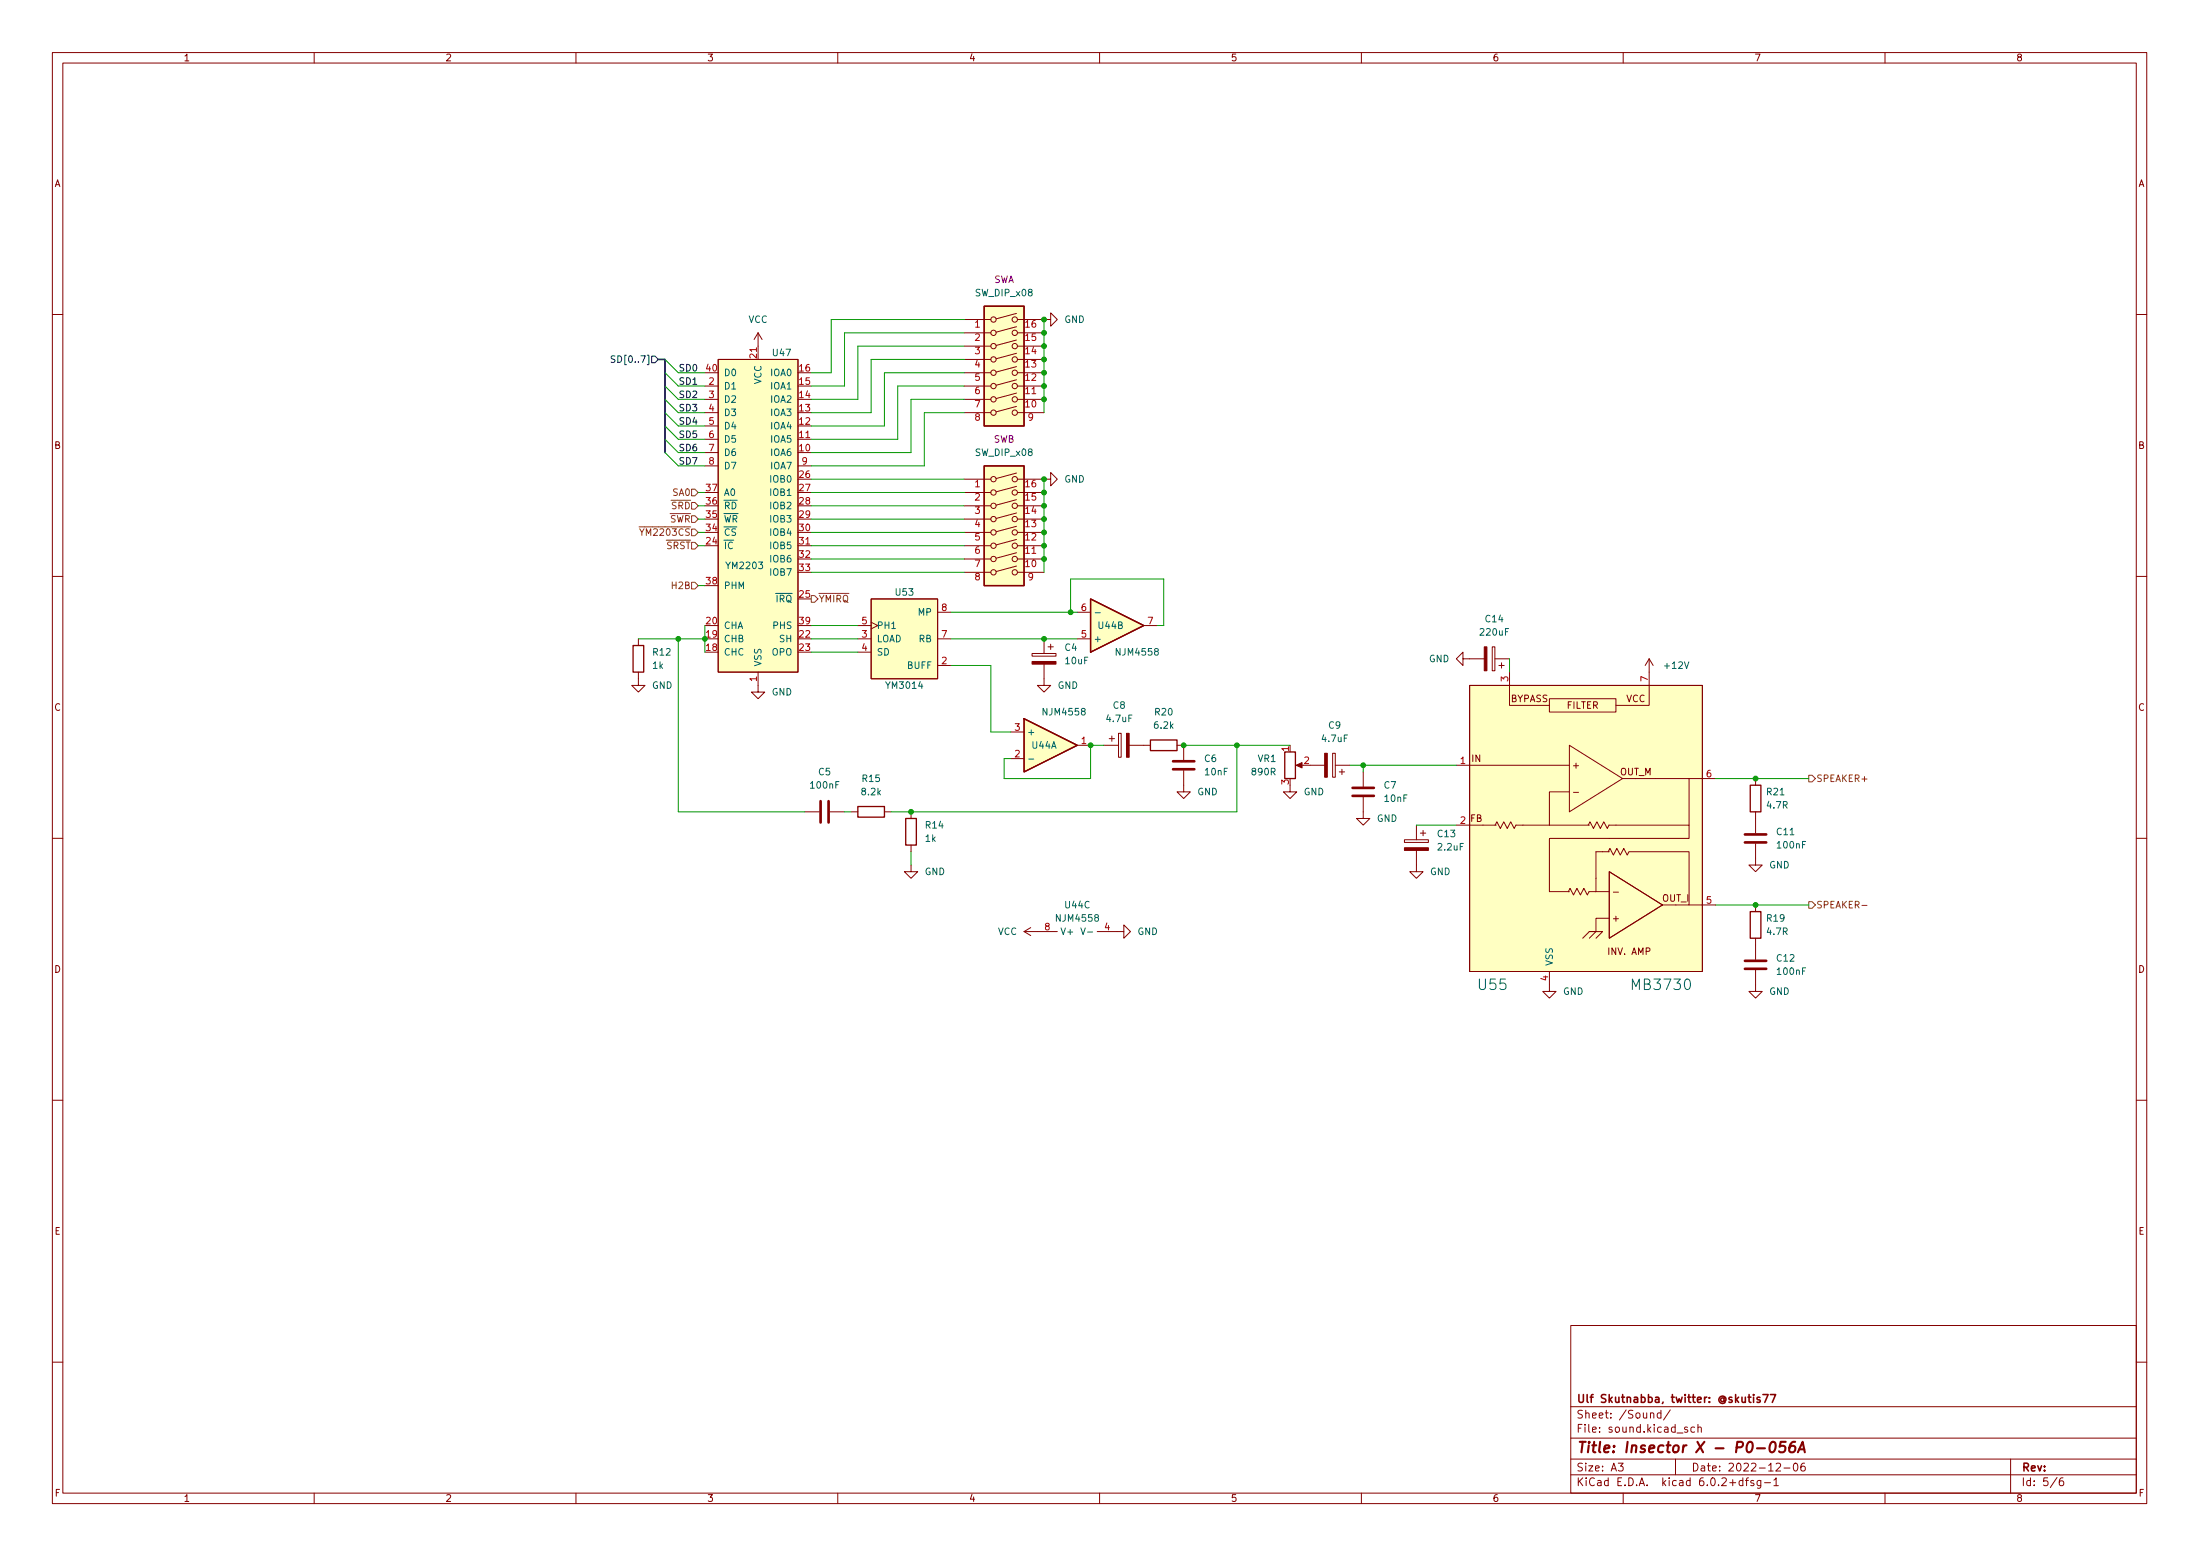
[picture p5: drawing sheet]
<svg xmlns="http://www.w3.org/2000/svg" width="420mm" height="297mm" viewBox="0 0 420 297" stroke-linecap="round" stroke-linejoin="round" font-family="sans-serif">
<g fill="none" stroke="#840000" stroke-width=".19">
<path d="M10 10h400v277h-400zM12 12h396v273h-396zM60 10v2M110 10v2M160 10v2M210 10v2M260 10v2M310 10v2M360 10v2M194.1 59.8l-3.9 1.1M10 60h2M134.6 76.2h2.6"/>
<path d="M134.6 73.7h2.6M134.6 78.8h2.6M137.2 68.6h15.2v59.7h-15.2zM144.8 63.5l-.8 1.3M144.8 63.5v5.1M144.8 63.5l.7 1.3M184.1 61h5.1M184.1 76.2h5.1M184.1 73.7h5.1M184.1 71.2h5.1M184.1 68.6h5.1M184.1 66.1h5.1"/>
<path d="M184.1 63.5h5.1M184.1 78.8h5.1M194.1 77.6l-3.9 1M194.1 75l-3.9 1.1M194.1 72.5l-3.9 1M194.1 70l-3.9 1M194.1 67.4l-3.9 1.1M194.1 64.9l-3.9 1M194.1 62.4l-3.9 1M194.3 61h6.4v-1.3l1.2 1.3-1.2 1.3v-1.3M194.3 76.2h5.1M194.3 73.7h5.1"/>
<path d="M194.3 71.2h5.1M194.3 68.6h5.1M194.3 66.1h5.1M194.3 63.5h5.1M194.3 78.8h5.1M408 60h2M134.6 83.9h2.6M134.6 81.3h2.6M134.6 86.4h2.6M134.6 88.9h2.6M152.4 83.9h2.5M152.4 88.9h2.5"/>
<path d="M184.1 91.5h5.1M184.1 99.1h5.1M184.1 96.6h5.1M184.1 94h5.1M194.1 97.9l-3.9 1.1M194.1 95.4l-3.9 1M194.1 92.8l-3.9 1.1M194.1 90.3l-3.9 1M194.3 91.5h6.4v-1.3l1.2 1.3-1.2 1.2v-1.2M194.3 99.1h5.1M194.3 96.6h5.1M194.3 94h5.1"/>
<path d="M10 110h2M152.4 104.2h2.5M163.8 119.4h2.6M166.4 114.3h12.7v15.3h-12.7zM166.4 118.8l1.2 .6-1.2 .7M179.1 116.9h2.5M184.1 104.2h5.1M184.1 106.7h5.1M184.1 101.6h5.1M184.1 109.3h5.1M194.1 108.1l-3.9 1M194.1 105.5l-3.9 1.1"/>
<path d="M194.1 103l-3.9 1M194.1 100.5l-3.9 1M194.3 104.2h5.1M194.3 106.7h5.1M194.3 101.6h5.1M194.3 109.3h5.1M205.7 116.9h2.6M218.4 119.4h2.6M408 110h2M121.9 128.3v2.5h-1.3l1.3 1.3 1.3-1.3h-1.3M121.9 122v1.2M144.8 128.3v3.8h-1.3l1.3 1.3 1.2-1.3h-1.2"/>
<path d="M163.8 122h2.6M163.8 124.5h2.6M179.1 127h2.5M179.1 122h2.5M193 139.7h2.6M197.1 124.8h4.6v.5h-4.6zM199.4 126.8v4h-1.3l1.3 1.3 1.3-1.3h-1.3M199.4 122v2.8M200.2 123.5h1M200.7 123v1M205.7 122h2.6M213.6 140h.5v4.6h-.5z"/>
<path d="M279.4 125.8v-1.3l-1.3 1.3 1.3 1.2v-1.2h4.1M280.7 130.8h44.4v54.7h-44.4zM285 123.5h.5v4.6h-.5zM285.5 125.8h2.8M286.3 127h1M286.8 126.5v1M288.3 130.8v3.9h7.6M288.3 128.3v2.5M295.9 133.4h12.7v2.5h-12.7zM315 125.8v8.9h-6.4M315 125.8l.7 1.2M315 125.8l-.8 1.2"/>
<path d="M153.7 155h2.8M158.5 155h2.8M162.6 155h1.2M168.9 155h1.3M174 155v1.2M193 144.8h2.6M205.7 142.3h2.6M210.8 142.3h2.8M211.8 141h1.1M212.3 140.5v1M215.6 142.3h4.1M224.8 142.3h1.3v2.8"/>
<path d="M226.1 147.1v4.1h-1.3l1.3 1.2 1.2-1.2h-1.2M246.4 149.9v1.3h-1.3l1.3 1.2 1.2-1.2h-1.2M247.9 146.1h1M250.2 146.1h2.8M254.5 143.8h.5v4.6h-.5zM255 146.1h2.8M255.8 147.4h1M256.3 146.8v1.1M260.3 152.2v4h-1.2l1.2 1.3 1.3-1.3h-1.3M260.3 147.4v2.8M270.5 157.5v2.8M271.3 159h1"/>
<path d="M271.8 158.5v1M278.1 146.1h21.6M278.1 157.5h7.6M285.5 157.5l.4-.6 .6 1.3 .7-1.3 .7 1.3 .6-1.3 .7 1.3 .3-.7h14M299.7 151.2h-3.8v6.3M299.7 142.3l10.2 6.3-10.2 6.4zM303.3 157.5l.4-.6 .6 1.3 .7-1.3 .6 1.3 .7-1.3 .7 1.3 .3-.7h15.3v2.6h-26.7v10.1h3.8M312.4 148.6h15.3M322.6 148.6v8.9M335.3 148.6v1.3M335.3 155v4M10 160h2"/>
<path d="M174 165.1v1.3h-1.3l1.3 1.3 1.3-1.3h-1.3M174 161.3v1.3M195.6 177.8h6.3M195.6 177.8l1.2 .8M196.8 177.1l-1.2 .7M209.5 177.8h5.1v1.3l1.3-1.3-1.3-1.2v1.2M268.2 160.3h4.6v.5h-4.6zM270.5 162.3v4.1h-1.3l1.3 1.3 1.3-1.3h-1.3M299.5 170.2l.3-.6 .7 1.3 .7-1.3 .6 1.3 .7-1.3 .6 1.3 .4-.7h3.8M303.5 177.8l-1.2 1.3M304.8 177.8l-1.3 1.3M307.1 162.6l.4-.6 .6 1.2 .7-1.2 .6 1.2 .7-1.2 .7 1.2 .3-.6"/>
<path d="M307.3 166.4l10.2 6.4-10.2 6.3zM307.3 175.3h-2.5v2.5h-1.3h2.6l-1.3 1.3M307.3 162.6h-2.5v7.6M311.1 162.6h11.5v10.2h-2.6M322.6 172.8h5.1M335.3 161.1v4h1.2l-1.2 1.3-1.3-1.3h1.3M335.3 172.8v1.2M335.3 179.1v4.1M408 160h2M295.9 185.5v3.8h1.3l-1.3 1.2-1.3-1.2h1.3M335.3 185.2v4.1h1.2l-1.2 1.2-1.3-1.2h1.3M10 210h2"/>
<path d="M408 210h2M300 253h108v32h-108zM10 260h2M300 278.5h108M300 274.5h108M300 268.5h108M309.1 279.3h.9l-.5 .6 .4 .1v.7l-.2 .1-.6-.1M315.2 269.9l.2-.2 .4 .1 .1 .9M317.2 269.8l-.4-.1-.3 .3 .1 .6h.6M317.2 269.2v1.5M319 269.1l-1.3 2M320 278.5v3"/>
<path d="M322.3 272.5l-.4-.1-.2 .2 .1 .2 .5 .2v.3h-.6M323.6 272.5l-.4-.1-.3 .3 .2 .6h.5M324.3 272.6l.2-.2 .4 .1v.9M324.3 271.9v1.5M339.2 279.5l.6-.2 .2 .2 .1 .2-1 1.1h1M342.7 279.4l.2-.1a.8 .8 0 0 1 .5 .8 .8 .8 0 0 1-.5 .7 1 1 0 0 1-.2-1.4zM344.6 279.3a.6 .6 0 0 0-.7 .7v.5l.2 .2 .4 .1 .2-.1 .1-.5-.2-.2-.4-.1-.3 .3M384 278.5v6.5M408 260h2M60 285v2M110 285v2M160 285v2"/>
<path d="M210 285v2M260 285v2M300 281.5h108M310 285v2M332.9 282.7l-.5-.1-.3 .3 .2 .6h.6M332.9 282.1v1.5M333.4 282.6h.5M333.9 282.1l-.3 .2v1.3M334.9 282.7l-.3-.1-.2 .2v.2l.5 .2v.3h-.5M336.3 282.6v1.2l-.3 .3-.4-.1M336.3 282.7l-.4-.1-.3 .3 .1 .6h.6M337 283h1.1"/>
<path d="M338.8 282.5l.4-.4v1.5M338.8 283.6h.8M340.7 280.2h1.2M360 285v2M392.9 282l-1.3 2M394 282.1a.6 .6 0 0 0-.7 .7v.5l.1 .2 .4 .1 .3-.1v-.5l-.1-.2-.4-.1-.3 .3"/>
<circle cx="189.7" cy="78.8" r=".51"/>
<circle cx="189.7" cy="76.2" r=".51"/>
<circle cx="189.7" cy="68.6" r=".51"/>
<circle cx="189.7" cy="66.1" r=".51"/>
<circle cx="189.7" cy="63.5" r=".51"/>
<circle cx="189.7" cy="73.7" r=".51"/>
<circle cx="189.7" cy="61" r=".51"/>
<circle cx="189.7" cy="71.2" r=".51"/>
<circle cx="193.8" cy="68.6" r=".51"/>
<circle cx="193.8" cy="63.5" r=".51"/>
<circle cx="193.8" cy="78.8" r=".51"/>
<circle cx="193.8" cy="73.7" r=".51"/>
<circle cx="193.8" cy="61" r=".51"/>
<circle cx="193.8" cy="76.2" r=".51"/>
<circle cx="193.8" cy="71.2" r=".51"/>
<circle cx="193.8" cy="66.1" r=".51"/>
<circle cx="189.7" cy="96.6" r=".51"/>
<circle cx="189.7" cy="91.5" r=".51"/>
<circle cx="189.7" cy="99.1" r=".51"/>
<circle cx="189.7" cy="94" r=".51"/>
<circle cx="193.8" cy="96.6" r=".51"/>
<circle cx="193.8" cy="99.1" r=".51"/>
<circle cx="193.8" cy="94" r=".51"/>
<circle cx="193.8" cy="91.5" r=".51"/>
<circle cx="189.7" cy="106.7" r=".51"/>
<circle cx="189.7" cy="101.6" r=".51"/>
<circle cx="189.7" cy="109.3" r=".51"/>
<circle cx="189.7" cy="104.2" r=".51"/>
<circle cx="193.8" cy="109.3" r=".51"/>
<circle cx="193.8" cy="104.2" r=".51"/>
<circle cx="193.8" cy="106.7" r=".51"/>
<circle cx="193.8" cy="101.6" r=".51"/>
</g>
<path d="M335.5 276.5h1.6M338.2 275.4a.46 .46 0 0 1 .5-.2 .46 .46 0 0 1 .4 .4 1.15 1.15 0 0 1-.8 1.6l-.2-.1a1.53 1.53 0 0 1 .1-1.7zM341 275.2h-.9l-.2 1 .3-.2 .6 .1 .2 .3-.2 .7-.3 .1h-.5l-.2-.1M342.8 275.2a.91 .91 0 0 0-1 .9l-.1 .8 .1 .2a.66 .66 0 0 0 1-.2l.1-.5-.2-.3a.66 .66 0 0 0-1 .3M343.4 277.2l.9-2 .4 2M343.6 276.7h1" fill="none" stroke="#840000" stroke-width=".4"/>
<path d="M336.1 266.8l-.3-.1-.3 .2 .1 .2 .5 .2v.3h-.6M336.7 266.2h1l-.7 1.5M338.1 266.2h1l-.6 1.5" fill="none" stroke="#840000" stroke-width=".3"/>
<path d="M156.7 152.9v4.1M158.2 152.9v4.1M224 146.8h4.1M224 145.3h4.1M258.3 151.9h4.1M258.3 150.4h4.1M333.2 159.3h4.1M333.2 160.8h4.1M333.2 183.4h4.1M333.2 184.9h4.1" fill="none" stroke="#840000" stroke-width=".51"/>
<g fill="#ffffc2" stroke="#ffffc2" stroke-width=".19">
<path d="M188 58.5h7.6v22.8h-7.6z"/>
<path d="M137.2 68.6h15.2v59.7h-15.2z"/>
<path d="M166.4 114.3h12.7v15.3h-12.7z"/>
<path d="M188 88.9h7.6v22.9h-7.6z"/>
<path d="M280.7 130.8h7.6l34.3 54.7h-41.9z"/>
<path d="M288.3 130.8h36.8v54.7h-2.5z"/>
<path d="M307.3 166.4l10.2 6.4-10.2 6.3z"/>
<path d="M195.6 137.2l10.1 5.1-10.1 5.1z"/>
<path d="M208.3 114.3l10.1 5.1-10.1 5.1z"/>
</g>
<path d="M188 58.5h7.6v22.8h-7.6zM188 88.9h7.6v22.9h-7.6zM208.3 114.3l10.1 5.1-10.1 5.1zM120.9 123.2h2v5.1h-2zM195.6 137.2l10.1 5.1-10.1 5.1zM163.8 154h5.1v2h-5.1zM173 156.2h2v5.1h-2zM219.7 141.3h5.1v2h-5.1zM245.4 143.5h2v5.1h-2zM334.3 149.9h2v5.1h-2zM334.3 174h2v5.1h-2z" fill="none" stroke="#840000" stroke-width=".25"/>
<g fill="#840000" stroke="#840000" stroke-width=".19">
<path d="M247.5 146.1l1.2-.5v1z"/>
<path d="M253 143.8h.5v4.6h-.5z"/>
<path d="M268.2 161.8h4.6v.5h-4.6z"/>
<path d="M283.5 123.5h.5v4.6h-.5z"/>
<path d="M197.1 126.3h4.6v.5h-4.6z"/>
<path d="M215.1 140h.5v4.6h-.5z"/>
</g>
<path d="M209.2 117h.9M196.5 144.9h.9M206.4 177.1l.4 1.3 .5-1.3M207.7 177.9h1" fill="none" stroke="#006464" stroke-width=".19"/>
<path d="M117.4 68l-.4-.1-.2 .1v.4l.5 .2 .1 .3-.2 .3-.5-.1M124.5 68h.6l.6 .6-.6 .7h-.6z" fill="none" stroke="#000084" stroke-width=".19"/>
<path d="M132.1 93.4h.6l.6 .6-.6 .7h-.6zM132.1 111.2h.6l.6 .6-.6 .6h-.6zM154.9 113.7h.7l.6 .6-.6 .7h-.7zM345.4 148h.7l.6 .6-.6 .7h-.7zM345.4 172.1h.7l.6 .7-.6 .6h-.7zM355.6 172.8h1" fill="none" stroke="#725600" stroke-width=".19"/>
<path d="M125.7 68.6h1.3v17.8" fill="none" stroke="#000084" stroke-width=".3"/>
<g fill="none" stroke="#009600" stroke-width=".19">
<path d="M127 76.2l2.5 2.6h5.1M127 78.8l2.5 2.5h5.1M127 68.6l2.5 2.6h5.1M127 71.2l2.5 2.5h5.1M127 73.7l2.5 2.5h5.1M184.1 78.8h-7.6v10.1h-21.6M184.1 73.7h-12.7v10.2h-16.5M184.1 76.2h-10.1v10.2h-19.1M184.1 68.6h-17.7v10.2h-11.5M184.1 71.2h-15.2v10.1h-14M184.1 66.1h-20.3v10.1h-8.9M184.1 61h-25.4v10.2h-3.8"/>
<path d="M184.1 63.5h-22.8v10.2h-6.4M199.4 61v17.8M127 86.4l2.5 2.5h5.1M127 81.3l2.5 2.6h5.1M127 83.9l2.5 2.5h5.1M133.3 94h1.3M133.3 96.6h1.3M133.3 99.1h1.3M154.9 94h29.2M154.9 96.6h29.2M154.9 99.1h29.2M154.9 91.5h29.2"/>
<path d="M199.4 91.5v17.8M133.3 104.2h1.3M133.3 111.8h1.3M133.3 101.6h1.3M134.6 119.4v5.1M154.9 119.4h8.9M154.9 104.2h29.2M154.9 101.6h29.2M154.9 106.7h29.2M154.9 109.3h29.2M181.6 116.9h24.1M204.5 116.9v-6.4h17.7v8.9h-1.2"/>
<path d="M121.9 122h12.7M129.5 122v33h24.2M154.9 122h8.9M154.9 124.5h8.9M181.6 122h24.1M181.6 127h7.6v12.7h3.8M288.3 125.8v2.5M161.3 155h1.3M210.8 142.3h-2.5v6.3h-16.5v-3.8h1.2M226.1 142.3h20.3M236.2 142.3v12.7h-66M257.8 146.1h20.3"/>
<path d="M260.3 146.1v1.3M270.5 157.5h7.6M327.7 148.6h17.7M174 162.6v2.5M327.7 172.8h17.7"/>
</g>
<g fill="#009600" stroke="#009600" stroke-width=".19">
<circle cx="199.4" cy="96.6" r=".46"/>
<circle cx="199.4" cy="99.1" r=".46"/>
<circle cx="199.4" cy="76.2" r=".46"/>
<circle cx="199.4" cy="94" r=".46"/>
<circle cx="199.4" cy="91.5" r=".46"/>
<circle cx="226.1" cy="142.3" r=".46"/>
<circle cx="208.3" cy="142.3" r=".46"/>
<circle cx="199.4" cy="122" r=".46"/>
<circle cx="204.5" cy="116.9" r=".46"/>
<circle cx="199.4" cy="106.7" r=".46"/>
<circle cx="199.4" cy="101.6" r=".46"/>
<circle cx="199.4" cy="104.2" r=".46"/>
<circle cx="174" cy="155" r=".46"/>
<circle cx="199.4" cy="63.5" r=".46"/>
<circle cx="199.4" cy="61" r=".46"/>
<circle cx="199.4" cy="66.1" r=".46"/>
<circle cx="199.4" cy="73.7" r=".46"/>
<circle cx="199.4" cy="71.2" r=".46"/>
<circle cx="199.4" cy="68.6" r=".46"/>
<circle cx="134.6" cy="122" r=".46"/>
<circle cx="129.5" cy="122" r=".46"/>
<circle cx="236.2" cy="142.3" r=".46"/>
<circle cx="335.3" cy="148.6" r=".46"/>
<circle cx="335.3" cy="172.8" r=".46"/>
<circle cx="260.3" cy="146.1" r=".46"/>
</g>
<g font-size="2.8" fill="#006464">
<text x="282.5" y="189">U55</text>
<text x="312" y="189">MB3730</text>
</g>
<text font-size="2.8" fill="#840000" x="301" y="277.3">Title: Insector X - P0-056A</text>
<g font-size="2.1" fill="#840000">
<text x="301" y="267.8">Ulf Skutnabba, twitter: @skutis77</text>
<text x="301" y="273.5">File: sound.kicad_sch</text>
<text x="301" y="270.8">Sheet: /Sound/</text>
<text x="301" y="280.9">Size: A3</text>
<text x="323" y="280.9">Date: 2022-12-06</text>
<text x="386" y="280.9">Rev:</text>
<text x="301" y="283.7">KiCad E.D.A. kicad 6.0.2+dfsg-1</text>
<text x="386" y="283.7">Id: 5/6</text>
</g>
<g font-size="1.8" fill="#840000">
<text x="35" y="11.7">1</text>
<text x="85" y="11.7">2</text>
<text x="135" y="11.7">3</text>
<text x="185" y="11.7">4</text>
<text x="235" y="11.7">5</text>
<text x="285" y="11.7">6</text>
<text x="335" y="11.7">7</text>
<text x="385" y="11.7">8</text>
<text x="10.3" y="35.7">A</text>
<text x="408.3" y="35.7">A</text>
<text x="10.3" y="85.7">B</text>
<text x="408.3" y="85.7">B</text>
<text x="10.3" y="135.7">C</text>
<text x="288.5" y="134">BYPASS</text>
<text x="299.2" y="135.3">FILTER</text>
<text x="310.6" y="134">VCC</text>
<text x="408.3" y="135.7">C</text>
<text x="281.1" y="145.5">IN</text>
<text x="300.5" y="146.7">+</text>
<text x="309.3" y="148">OUT_M</text>
<text x="300.7" y="151.8">-</text>
<text x="280.8" y="156.9">FB</text>
<text x="308.3" y="170.9">-</text>
<text x="317.4" y="172.1">OUT_I</text>
<text x="308.1" y="175.9">+</text>
<text x="10.3" y="185.7">D</text>
<text x="307.2" y="182.3">INV. AMP</text>
<text x="408.3" y="185.7">D</text>
<text x="10.4" y="235.7">E</text>
<text x="408.4" y="235.7">E</text>
<text x="10.4" y="285.7">F</text>
<text x="35" y="286.7">1</text>
<text x="85" y="286.7">2</text>
<text x="135" y="286.7">3</text>
<text x="185" y="286.7">4</text>
<text x="235" y="286.7">5</text>
<text x="285" y="286.7">6</text>
<text x="335" y="286.7">7</text>
<text x="385" y="286.7">8</text>
<text x="408.4" y="285.7">F</text>
</g>
<g font-size="1.8" fill="#006464">
<text x="186.4" y="56.6">SW_DIP_x08</text>
<text x="142.9" y="61.6">VCC</text>
<text x="203.2" y="61.6">GND</text>
<text x="138.2" y="71.8">D0</text>
<text x="147.3" y="71.8">IOA0</text>
<text x="147.7" y="68">U47</text>
<text x="138.2" y="74.3">D1</text>
<text x="138.2" y="76.9">D2</text>
<text x="145.4" y="73.4" transform="rotate(-90 145.4 73.4)">VCC</text>
<text x="147.3" y="76.9">IOA2</text>
<text x="147.3" y="74.3">IOA1</text>
<text x="138.2" y="79.4">D3</text>
<text x="138.2" y="82">D4</text>
<text x="147.3" y="82">IOA4</text>
<text x="147.3" y="79.4">IOA3</text>
<text x="138.2" y="84.5">D5</text>
<text x="138.2" y="87">D6</text>
<text x="138.2" y="89.6">D7</text>
<text x="147.3" y="87">IOA6</text>
<text x="147.3" y="84.5">IOA5</text>
<text x="147.3" y="89.6">IOA7</text>
<text x="186.4" y="87">SW_DIP_x08</text>
<text x="138.2" y="94.7">A0</text>
<text x="147.3" y="92.1">IOB0</text>
<text x="147.3" y="94.7">IOB1</text>
<text x="203.2" y="92.1">GND</text>
<text x="138.2" y="99.7">~{WR}</text>
<text x="138.2" y="97.2">~{RD}</text>
<text x="147.3" y="97.2">IOB2</text>
<text x="147.3" y="99.7">IOB3</text>
<text x="138.2" y="104.8">~{IC}</text>
<text x="138.2" y="102.3">~{CS}</text>
<text x="147.3" y="102.3">IOB4</text>
<text x="147.3" y="104.8">IOB5</text>
<text x="147.3" y="107.4">IOB6</text>
<text x="138.2" y="112.4">PHM</text>
<text x="138.9" y="108.6">YM2203</text>
<text x="147.3" y="109.9">IOB7</text>
<text x="171.1" y="113.7">U53</text>
<text x="146.9" y="115">~{IRQ}</text>
<text x="175.4" y="117.5">MP</text>
<text x="283.7" y="118.8">C14</text>
<text x="124.8" y="125.1">R12</text>
<text x="138.2" y="125.1">CHC</text>
<text x="138.2" y="122.6">CHB</text>
<text x="138.2" y="120.1">CHA</text>
<text x="147.5" y="125.1">OPO</text>
<text x="147.7" y="120.1">PHS</text>
<text x="148.9" y="122.6">SH</text>
<text x="167.4" y="122.6">LOAD</text>
<text x="167.4" y="125.1">SD</text>
<text x="167.4" y="120.1">PH1</text>
<text x="175.5" y="122.6">RB</text>
<text x="203.4" y="124.2">C4</text>
<text x="208.8" y="122.6">+</text>
<text x="209.8" y="120.1">U44B</text>
<text x="213.3" y="125.1">NJM4558</text>
<text x="282.8" y="121.3">220uF</text>
<text x="124.5" y="131.5">GND</text>
<text x="124.7" y="127.7">1k</text>
<text x="145.4" y="127.3" transform="rotate(-90 145.4 127.3)">VSS</text>
<text x="169.4" y="131.5">YM3014</text>
<text x="173.3" y="127.7">BUFF</text>
<text x="202" y="131.5">GND</text>
<text x="203.5" y="126.8">10uF</text>
<text x="272.9" y="126.4">GND</text>
<text x="318" y="127.7">+12V</text>
<text x="147.4" y="132.8">GND</text>
<text x="199.4" y="136.6">NJM4558</text>
<text x="211.4" y="137.8">4.7uF</text>
<text x="212.6" y="135.3">C8</text>
<text x="220.6" y="136.6">R20</text>
<text x="196.1" y="140.4">+</text>
<text x="197.1" y="142.9">U44A</text>
<text x="220.5" y="139.1">6.2k</text>
<text x="252.6" y="141.6">4.7uF</text>
<text x="253.8" y="139.1">C9</text>
<text x="156.3" y="148">C5</text>
<text x="164.7" y="149.3">R15</text>
<text x="230.1" y="145.5">C6</text>
<text x="230.2" y="148">10nF</text>
<text x="239.2" y="148">890R</text>
<text x="240.3" y="145.5">VR1</text>
<text x="154.9" y="150.5">100nF</text>
<text x="164.6" y="151.8">8.2k</text>
<text x="228.6" y="151.8">GND</text>
<text x="249" y="151.8">GND</text>
<text x="264.3" y="150.5">C7</text>
<text x="264.5" y="153.1">10nF</text>
<text x="337.5" y="151.8">R21</text>
<text x="337.5" y="154.3">4.7R</text>
<text x="176.7" y="160.7">1k</text>
<text x="176.8" y="158.2">R14</text>
<text x="262.9" y="156.9">GND</text>
<text x="274.6" y="159.8">C13</text>
<text x="339.4" y="159.4">C11</text>
<text x="339.5" y="162">100nF</text>
<text x="176.6" y="167">GND</text>
<text x="273.1" y="167">GND</text>
<text x="274.7" y="162.3">2.2uF</text>
<text x="337.9" y="165.8">GND</text>
<text x="203.5" y="173.4">U44C</text>
<text x="190.5" y="178.5">VCC</text>
<text x="201.9" y="175.9">NJM4558</text>
<text x="202.4" y="178.5">V+</text>
<text x="217.2" y="178.5">GND</text>
<text x="337.5" y="175.9">R19</text>
<text x="337.5" y="178.5">4.7R</text>
<text x="296.5" y="184.4" transform="rotate(-90 296.5 184.4)">VSS</text>
<text x="339.4" y="183.6">C12</text>
<text x="298.5" y="189.9">GND</text>
<text x="337.9" y="189.9">GND</text>
<text x="339.5" y="186.1">100nF</text>
</g>
<g font-size="1.8" fill="#840084">
<text x="189.7" y="54">SWA</text>
<text x="189.7" y="84.5">SWB</text>
</g>
<g font-size="1.8" fill="#a90000">
<text x="186.2" y="62.5">1</text>
<text x="186.2" y="65.1">2</text>
<text x="195.9" y="65.1">15</text>
<text x="195.9" y="62.5">16</text>
<text x="134.9" y="70.9">40</text>
<text x="144.5" y="68.3" transform="rotate(-90 144.5 68.3)">21</text>
<text x="152.7" y="70.9">16</text>
<text x="186.2" y="67.6">3</text>
<text x="186.2" y="70.1">4</text>
<text x="195.9" y="70.1">13</text>
<text x="195.9" y="67.6">14</text>
<text x="135.4" y="73.4">2</text>
<text x="135.4" y="76">3</text>
<text x="152.7" y="76">14</text>
<text x="152.7" y="73.4">15</text>
<text x="186.2" y="72.7">5</text>
<text x="186.2" y="75.2">6</text>
<text x="186.2" y="77.8">7</text>
<text x="195.9" y="77.8">10</text>
<text x="195.9" y="75.2">11</text>
<text x="195.9" y="72.7">12</text>
<text x="135.4" y="78.5">4</text>
<text x="135.4" y="81.1">5</text>
<text x="135.4" y="83.6">6</text>
<text x="152.7" y="83.6">11</text>
<text x="152.7" y="81.1">12</text>
<text x="152.7" y="78.5">13</text>
<text x="186.2" y="80.3">8</text>
<text x="196.4" y="80.3">9</text>
<text x="135.4" y="86.1">7</text>
<text x="135.4" y="88.7">8</text>
<text x="152.7" y="86.1">10</text>
<text x="153.2" y="88.7">9</text>
<text x="134.9" y="93.8">37</text>
<text x="152.7" y="91.2">26</text>
<text x="152.7" y="93.8">27</text>
<text x="186.2" y="93">1</text>
<text x="186.2" y="95.5">2</text>
<text x="195.9" y="95.5">15</text>
<text x="195.9" y="93">16</text>
<text x="134.9" y="101.4">34</text>
<text x="134.9" y="98.8">35</text>
<text x="134.9" y="96.3">36</text>
<text x="152.7" y="96.3">28</text>
<text x="152.7" y="98.8">29</text>
<text x="152.7" y="101.4">30</text>
<text x="186.2" y="98.1">3</text>
<text x="186.2" y="100.6">4</text>
<text x="195.9" y="100.6">13</text>
<text x="195.9" y="98.1">14</text>
<text x="134.9" y="103.9">24</text>
<text x="152.7" y="103.9">31</text>
<text x="152.7" y="106.5">32</text>
<text x="186.2" y="103.2">5</text>
<text x="186.2" y="105.7">6</text>
<text x="195.9" y="105.7">11</text>
<text x="195.9" y="103.2">12</text>
<text x="134.9" y="111.5">38</text>
<text x="152.7" y="109">33</text>
<text x="186.2" y="108.2">7</text>
<text x="186.2" y="110.8">8</text>
<text x="195.9" y="108.2">10</text>
<text x="196.4" y="110.8">9</text>
<text x="134.9" y="119.2">20</text>
<text x="152.7" y="114.1">25</text>
<text x="152.7" y="119.2">39</text>
<text x="164.6" y="119.2">5</text>
<text x="179.8" y="116.6">8</text>
<text x="206.5" y="116.6">6</text>
<text x="219.2" y="119.2">7</text>
<text x="134.9" y="124.2">18</text>
<text x="134.9" y="121.7">19</text>
<text x="152.7" y="121.7">22</text>
<text x="152.7" y="124.2">23</text>
<text x="164.6" y="121.7">3</text>
<text x="164.6" y="124.2">4</text>
<text x="179.8" y="121.7">7</text>
<text x="206.5" y="121.7">5</text>
<text x="144.5" y="130.1" transform="rotate(-90 144.5 130.1)">1</text>
<text x="179.8" y="126.8">2</text>
<text x="288" y="130.1" transform="rotate(-90 288 130.1)">3</text>
<text x="314.7" y="130.1" transform="rotate(-90 314.7 130.1)">7</text>
<text x="193.8" y="139.5">3</text>
<text x="206.5" y="142">1</text>
<text x="246.1" y="143.4" transform="rotate(-90 246.1 143.4)">1</text>
<text x="193.8" y="144.6">2</text>
<text x="246.1" y="149.8" transform="rotate(-90 246.1 149.8)">3</text>
<text x="249.1" y="145.8">2</text>
<text x="278.9" y="145.8">1</text>
<text x="325.9" y="148.4">6</text>
<text x="278.9" y="157.3">2</text>
<text x="325.9" y="172.5">5</text>
<text x="199.5" y="177.6">8</text>
<text x="211" y="177.6">4</text>
<text x="295.7" y="187.2" transform="rotate(-90 295.7 187.2)">4</text>
</g>
<text font-size="1.8" fill="#000084" x="117.8" y="69.3">SD[0..7]</text>
<g font-size="1.8" fill="#0f0f0f">
<text x="129.5" y="70.9">SD0</text>
<text x="129.5" y="76">SD2</text>
<text x="129.5" y="73.4">SD1</text>
<text x="129.5" y="81.1">SD4</text>
<text x="129.5" y="83.6">SD5</text>
<text x="129.5" y="78.5">SD3</text>
<text x="129.5" y="86.1">SD6</text>
<text x="129.5" y="88.7">SD7</text>
</g>
<g font-size="1.8" fill="#725600">
<text x="128.5" y="94.7">SA0</text>
<text x="126.5" y="99.7">~{SWR}</text>
<text x="126.9" y="97.2">~{SRD}</text>
<text x="121.6" y="102.3">~{YM2203CS}</text>
<text x="125.9" y="104.8">~{SRST}</text>
<text x="128.4" y="112.4">H2B</text>
<text x="156.3" y="115">~{YMIRQ}</text>
<text x="346.8" y="149.3">SPEAKER+</text>
<text x="346.8" y="173.4">SPEAKER-</text>
</g>
</svg>
